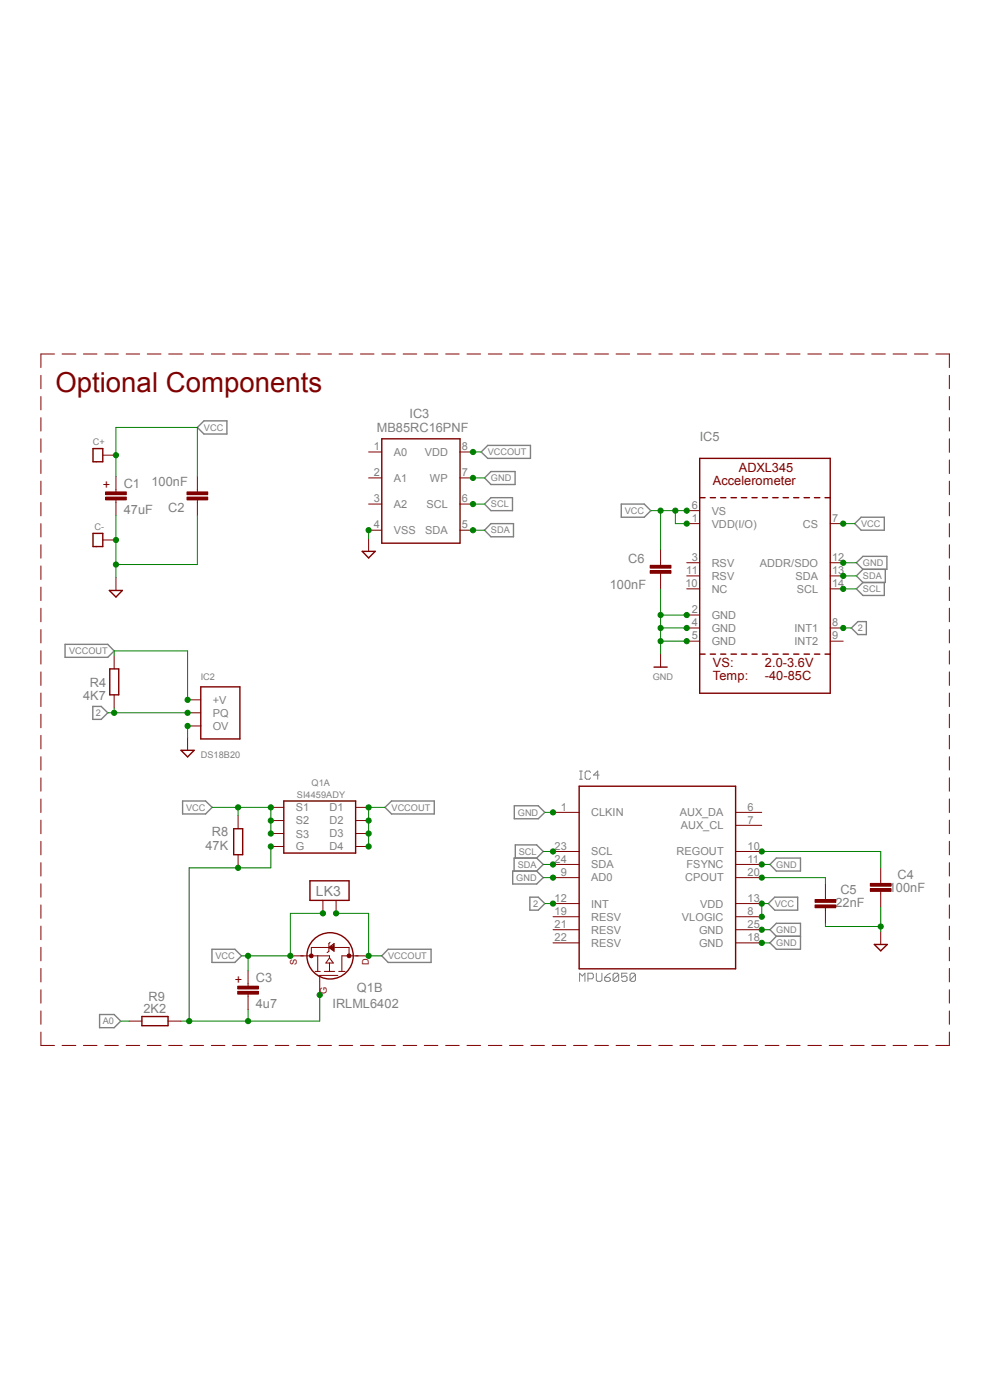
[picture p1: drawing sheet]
<svg xmlns="http://www.w3.org/2000/svg" width="210mm" height="297mm" viewBox="0 0 210 297" stroke-linecap="round" stroke-linejoin="round" font-family="sans-serif">
<g fill="none" stroke="#808080" stroke-width=".21">
<path d="M122.9 165.3h.6M122.9 163.6h.6M123.2 163.6v1.7M125.3 163.9l-.3-.3h-.6l-.3 .3v1.1l.3 .3h.6l.3-.3M127.1 164.4h-1.2l.9-.8v1.7M122.9 208.2v-1.7l.6 .6 .6-.6v1.7M124.7 207.6h.9l.3-.3v-.5l-.3-.3h-.9v1.7M126.5 206.5v1.4l.3 .3h.6l.3-.3v-1.4M128.3 207.3h.9l.3 .3v.3l-.3 .3h-.6l-.3-.3zM129.5 206.5l-.6 .3-.6 .5M131.2 206.8l-.3-.3h-.6l-.3 .3v1.1M131.2 206.8v1.1l-.3 .3h-.6l-.3-.3"/>
<path d="M131.2 206.8l-1.2 1.1M133 206.5h-1.1v.8l.8-.2 .3 .2v.6l-.3 .3h-.6l-.2-.3M134.8 206.8l-.3-.3h-.6l-.3 .3v1.1M134.8 206.8v1.1l-.3 .3h-.6l-.3-.3M134.8 206.8l-1.2 1.1"/>
</g>
<g fill="none" stroke="#808080" stroke-width=".3">
<path d="M41.9 90.7l1.4-1.4h4.8v2.8h-4.8zM103.5 94.5h9v2.7h-9l-1.4-1.3zM102.8 101.4l1.3-1.4h5.2v2.8h-5.2zM102.8 106.9l1.3-1.3h4.6v2.7h-4.6zM104.1 111.1h4.8v2.8h-4.8l-1.3-1.4zM131.8 106.9h4.9l1.3 1.4-1.3 1.4h-4.9zM181.7 119.4l1.3-1.4h5.1v2.8h-5.1zM182.7 109.7h4.9v2.8h-4.9l-1.4-1.4zM13.8 136.7h9.1l1.3 1.4-1.3 1.3h-9.1zM180.6 133.2l1.4-1.3h1.8v2.7h-1.8zM183 123.6l-1.3 1.3 1.3 1.4h4.6v-2.7M183 120.8l-1.3 1.4 1.3 1.4"/>
<path d="M187.8 120.8v2.8h-4.8M19.7 149.9h1.8l1.4 1.3-1.4 1.4h-1.8zM38.7 169.9h4.9l1.4 1.4-1.4 1.4h-4.9zM81.7 171.3l1.4-1.4h9v2.8h-9zM109.1 170.9h5.1l1.4 1.4-1.4 1.4h-5.1zM108.8 184.8h5l1.4 1.4-1.4 1.3h-5zM109.3 182v-2.8h4.5l1.4 1.4-1.4 1.4M112.4 190.3h1.8l1.4 1.4-1.4 1.4h-1.8zM113.8 182h-4.7v2.8M113.8 182l1.4 1.4-1.4 1.4M163 191.7l1.3-1.4h4.9v2.8h-4.9zM163.3 197.2l1.4-1.3h5.1v5.5h-5.1l-1.4-1.4 1.4-1.4z"/>
<path d="M163.3 183.4l1.4-1.4h5.1v2.8h-5.1zM164.7 198.6h5.1M21.1 215.2h3.1l1.4 1.4-1.4 1.4h-3.1zM45 201.4h4.8l1.4 1.4-1.4 1.4h-4.8zM82.3 201.4h9.1v2.8h-9.1l-1.3-1.4z"/>
</g>
<g fill="none" stroke="#800000" stroke-width=".21">
<path d="M8.7 79.6v2.9M11.6 75.1h-2.9v2.9M13.2 75.1h2.9M17.7 75.1h2.9M22.2 75.1h2.9M26.8 75.1h2.8M31.2 75.1h3M35.8 75.1h2.9M40.3 75.1h2.9M44.8 75.1h2.9M49.3 75.1h2.9M53.8 75.1h2.9"/>
<path d="M58.4 75.1h2.9M62.9 75.1h2.9M67.4 75.1h2.9M71.9 75.1h2.9M76.5 75.1h2.8M81 75.1h2.9M85.5 75.1h2.9M90 75.1h2.9M94.5 75.1h2.9M99.1 75.1h2.8M103.6 75.1h2.9M108.1 75.1h2.9"/>
<path d="M112.6 75.1h2.9M117.1 75.1h2.9M121.7 75.1h2.8M126.2 75.1h2.9M130.7 75.1h2.9M135.2 75.1h2.9M139.7 75.1h2.9M144.2 75.1h3M148.8 75.1h2.8M153.3 75.1h2.9M157.8 75.1h2.9M162.3 75.1h2.9"/>
<path d="M166.8 75.1h2.9M171.4 75.1h2.8M175.9 75.1h2.9M180.4 75.1h2.9M184.9 75.1h2.9M189.4 75.1h2.9M194 75.1h2.8M198.5 75.1h2.9v2.9M201.4 79.6v2.9M8.7 84.1v2.9M8.7 88.6v2.8M8.7 93.1v2.9"/>
<path d="M8.7 97.6v2.9M78.2 95.9h2.8M97.6 95.9h2.7M201.4 84.1v2.9M201.4 88.6v2.8M201.4 93.1v2.9M201.4 97.6v2.9M8.7 102.1v2.8M8.7 106.6v2.8M8.7 111.1v2.8M8.7 115.6v2.8M41.9 103.8v.6"/>
<path d="M41.9 106v.6M78.2 101.4h2.8M78.2 106.9h2.8M78.2 112.5h2.8M97.6 101.4h2.7M97.6 106.9h2.7M97.6 112.5h2.7M201.4 102.1v2.8M201.4 106.6v2.8M201.4 111.1v2.8M201.4 115.6v2.8M8.7 120.1v2.8"/>
<path d="M8.7 124.5v2.9M8.7 129v2.9M8.7 133.6v2.8M8.7 138v2.9M201.4 120.1v2.8M201.4 124.5v2.9M201.4 129v2.9M201.4 133.6v2.8M201.4 138v2.9M8.7 142.5v2.9M8.7 147v2.9M8.7 151.5v2.9"/>
<path d="M8.7 156v2.9M201.4 142.5v2.9M201.4 147v2.9M201.4 151.5v2.9M201.4 156v2.9M8.7 160.5v2.9M8.7 165v2.9M8.7 169.5v2.9M8.7 174v2.9M8.7 178.5v2.9M201.4 160.5v2.9M201.4 165v2.9"/>
<path d="M201.4 169.5v2.9M201.4 174v2.9M201.4 178.5v2.9M8.7 183v2.8M8.7 187.5v2.8M8.7 192v2.8M8.7 196.5v2.8M201.4 183v2.8M201.4 187.5v2.8M201.4 192v2.8M201.4 196.5v2.8M8.7 218.9v2.9h2.9"/>
<path d="M8.7 201v2.8M8.7 205.4v2.9M8.7 210v2.8M8.7 214.5v2.8M201.4 201v2.8M201.4 205.4v2.9M201.4 210v2.8M201.4 214.5v2.8M201.4 218.9v2.9h-2.9M13.2 221.8h2.9M17.7 221.8h2.9M22.2 221.8h2.9"/>
<path d="M26.8 221.8h2.8M31.2 221.8h3M35.8 221.8h2.9M40.3 221.8h2.9M44.8 221.8h2.9M49.3 221.8h2.9M53.8 221.8h2.9M58.4 221.8h2.9M62.9 221.8h2.9M67.4 221.8h2.9M71.9 221.8h2.9M76.5 221.8h2.8"/>
<path d="M81 221.8h2.9M85.5 221.8h2.9M90 221.8h2.9M94.5 221.8h2.9M99.1 221.8h2.8M103.6 221.8h2.9M108.1 221.8h2.9M112.6 221.8h2.9M117.1 221.8h2.9M121.7 221.8h2.8M126.2 221.8h2.9M130.7 221.8h2.9"/>
<path d="M135.2 221.8h2.9M139.7 221.8h2.9M144.2 221.8h3M148.8 221.8h2.8M153.3 221.8h2.9M157.8 221.8h2.9M162.3 221.8h2.9M166.8 221.8h2.9M171.4 221.8h2.8M175.9 221.8h2.9M180.4 221.8h2.9M184.9 221.8h2.9"/>
<path d="M189.4 221.8h2.9M194 221.8h2.8"/>
</g>
<path d="M81 93.1h16.6v22.1h-16.6z" fill="none" stroke="#800000" stroke-width=".3"/>
<path d="M39.7 105.5h4.4v.5h-4.4z" fill-rule="evenodd" fill="#800000"/>
<path d="M39.7 105.5h4.4v.5h-4.4z" fill="none" stroke="#800000" stroke-width=".21"/>
<path d="M39.7 104.4h4.4v.5h-4.4z" fill-rule="evenodd" fill="#800000"/>
<g fill="none" stroke="#800000" stroke-width=".21">
<path d="M24.6 103.8v.6M24.6 106v.6M39.7 104.4h4.4v.5h-4.4zM41.9 101v2.8M41.9 106.6v2.7M78.2 114.2v2.8M24.2 139.1v2.8M24.6 122.5v2.8M24.2 147.4v2.8M39.8 151.2h2.8M39.8 154h2.8M39.8 148.5h2.8"/>
<path d="M39.8 156.4v2.8"/>
</g>
<path d="M76.8 117h2.8l-1.4 1.4zM23.2 125.3h2.8l-1.4 1.4zM23.3 141.9h1.9v5.5h-1.9zM38.4 159.2h2.8l-1.4 1.4zM42.6 145.7h8.3v11.1h-8.3z" fill="none" stroke="#800000" stroke-width=".3"/>
<path d="M22.4 105.5h4.4v.5h-4.4z" fill-rule="evenodd" fill="#800000"/>
<path d="M22.4 105.5h4.4v.5h-4.4z" fill="none" stroke="#800000" stroke-width=".21"/>
<path d="M22.4 104.4h4.4v.5h-4.4z" fill-rule="evenodd" fill="#800000"/>
<g fill="none" stroke="#800000" stroke-width=".21">
<path d="M21.8 96.6h2.8M21.8 114.6h2.8M22.4 104.4h4.4v.5h-4.4zM24.6 101v2.8M24.6 106.6v2.7M70 199.9l-.2 .3v1.6l-.4 .3M63.8 202.8h6.1v.4M66.8 206.1h1.1M67.4 202.8v3.3M68.8 206.1h2.2M69.6 201h-3.6v1.8M69.8 201l1.1-.8v1.6z"/>
<path d="M69.9 203.2l.8 1.1h-1.6zM69.9 204.3v1.8M71 201h3v1.8M71.7 206.9h-3.9v1.4M71.8 206.1h1.4M76 202.8h-3.5v3.3"/>
</g>
<g fill="none" stroke="#800000" stroke-width=".3">
<path d="M19.7 95.2h2.1v2.8h-2.1zM19.7 113.2h2.1v2.8h-2.1z"/>
<circle cx="70" cy="202.8" r="4.9"/>
</g>
<path d="M69.8 201h.2M70.7 201l-.3 .1" fill="none" stroke="#800000" stroke-width=".25"/>
<path d="M70.3 200.7l-.1 .1M70.4 200.7v.7l-.4-.4 .4 .1M70.7 200.4v1.1" fill="none" stroke="#800000" stroke-width=".34"/>
<circle cx="74" cy="202.8" r=".42" fill="#800000"/>
<circle cx="74" cy="202.8" r=".42" fill="none" stroke="#800000" stroke-width=".21"/>
<circle cx="66" cy="202.8" r=".42" fill="#800000"/>
<g fill="none" stroke="#800000" stroke-width=".21">
<path d="M50.5 173v2.8M57.4 171.3h2.8M57.4 174.1h2.8M57.4 176.8h2.8M57.4 179.6h2.8M75.4 171.3h2.8M75.4 174.1h2.8M75.4 176.8h2.8M75.4 179.6h2.8M50.5 181.3v2.8M68.5 191v2.8M71.3 191v2.8"/>
<path d="M52.6 208.7v.5M52.6 210.9v.5M61.6 202.8h2.7M67.8 208.3v2.8M75.4 202.8h2.8"/>
<circle cx="66" cy="202.8" r=".42"/>
</g>
<path d="M49.6 175.8h1.9v5.5h-1.9zM60.2 169.9h15.2v11.1h-15.2zM65.7 186.9h8.3v4.1h-8.3z" fill="none" stroke="#800000" stroke-width=".3"/>
<path d="M50.4 210.3h4.4v.6h-4.4z" fill-rule="evenodd" fill="#800000"/>
<path d="M50.4 210.3h4.4v.6h-4.4z" fill="none" stroke="#800000" stroke-width=".21"/>
<path d="M50.4 209.2h4.4v.6h-4.4z" fill-rule="evenodd" fill="#800000"/>
<g fill="none" stroke="#800000" stroke-width=".21">
<path d="M117.3 172.3h5.6M156 172.3h5.6M156 175.1h5.6M117.3 194.5h5.6M117.3 186.2h5.6M117.3 180.6h5.6M117.3 183.4h5.6M117.3 191.7h5.6M117.3 197.2h5.6M156 194.5h5.6M156 186.2h5.6M156 180.6h5.6"/>
<path d="M156 183.4h5.6M156 191.7h5.6M156 197.2h5.6M186.8 186.9v.5M186.8 189.1v.5M27.3 216.6h2.8M35.6 216.6h2.8M50.4 209.2h4.4v.6h-4.4zM52.6 205.9v2.8M52.6 211.4v2.8M117.3 200h5.6M156 200h5.6"/>
</g>
<path d="M122.9 166.8h33.1v38.7h-33.1zM30.1 215.6h5.5v2h-5.5z" fill="none" stroke="#800000" stroke-width=".3"/>
<path d="M184.6 188.5h4.4v.6h-4.4z" fill-rule="evenodd" fill="#800000"/>
<path d="M184.6 188.5h4.4v.6h-4.4z" fill="none" stroke="#800000" stroke-width=".21"/>
<path d="M184.6 187.4h4.4v.6h-4.4z" fill-rule="evenodd" fill="#800000"/>
<path d="M175.1 190.3v.6M175.1 192.5v.6M184.6 187.4h4.4v.6h-4.4zM186.8 184.1v2.8M186.8 189.6v2.8M186.8 197.6v2.8" fill="none" stroke="#800000" stroke-width=".21"/>
<path d="M185.5 200.4h2.7l-1.4 1.3z" fill="none" stroke="#800000" stroke-width=".3"/>
<path d="M172.9 192h4.4v.6h-4.4z" fill-rule="evenodd" fill="#800000"/>
<path d="M172.9 192h4.4v.6h-4.4z" fill="none" stroke="#800000" stroke-width=".21"/>
<path d="M172.9 190.8h4.4v.6h-4.4z" fill-rule="evenodd" fill="#800000"/>
<g fill="none" stroke="#800000" stroke-width=".21">
<path d="M140.1 119.4v.6M145.7 111.1h2.7M145.7 119.4h2.7M145.7 108.3h2.7M176.1 111.1h2.8M176.1 119.4h2.8M140.1 121.6v.6M140.1 138.8v2.7M145.7 130.5h2.7M145.7 133.2h2.7M145.7 136h2.7M145.7 124.9h2.7"/>
<path d="M145.7 122.2h2.7M176.1 133.2h2.8M176.1 136h2.8M176.1 124.9h2.8M176.1 122.2h2.8M172.9 190.8h4.4v.6h-4.4zM175.1 187.5v2.8M175.1 193.1v2.8"/>
</g>
<g fill="none" stroke="#800000" stroke-width=".3">
<path d="M148.4 97.2h27.7v49.9h-27.7zM148.4 105.6h1.2M150.7 105.6h1.1M152.9 105.6h1.1M155.1 105.6h1.1M157.3 105.6h1.1M159.5 105.6h1.1M161.7 105.6h1.1M163.9 105.6h1.2M166.1 105.6h1.2M168.4 105.6h1.1M170.6 105.6h1.1"/>
<path d="M172.8 105.6h1.1M175 105.6h1.1M148.4 138.8h1.2M150.7 138.8h1.1M152.9 138.8h1.1M155.1 138.8h1.1M157.3 138.8h1.1M159.5 138.8h1.1M161.7 138.8h1.1M163.9 138.8h1.2M166.1 138.8h1.2M168.4 138.8h1.1"/>
<path d="M170.6 138.8h1.1M172.8 138.8h1.1M175 138.8h1.1M138.7 141.5h2.8"/>
</g>
<path d="M137.9 121h4.4v.6h-4.4z" fill-rule="evenodd" fill="#800000"/>
<path d="M137.9 121h4.4v.6h-4.4z" fill="none" stroke="#800000" stroke-width=".21"/>
<path d="M137.9 119.9h4.4v.6h-4.4z" fill-rule="evenodd" fill="#800000"/>
<path d="M137.9 119.9h4.4v.6h-4.4zM140.1 116.6v2.8M140.1 122.2v2.7" fill="none" stroke="#800000" stroke-width=".21"/>
<path d="M100.3 101.4h2.5" fill="none" stroke="#008000" stroke-width=".21"/>
<circle cx="100.3" cy="101.4" r=".55" fill="#008000"/>
<g fill="none" stroke="#008000" stroke-width=".21">
<path d="M78.2 112.5v1.7"/>
<circle cx="100.3" cy="101.4" r=".55"/>
</g>
<circle cx="78.2" cy="112.5" r=".55" fill="#008000"/>
<g fill="none" stroke="#008000" stroke-width=".21">
<path d="M41.9 109.3v10.5h-17.3"/>
<circle cx="78.2" cy="112.5" r=".55"/>
</g>
<circle cx="24.6" cy="119.8" r=".55" fill="#008000"/>
<g fill="none" stroke="#008000" stroke-width=".21">
<path d="M24.6 114.6v7.9"/>
<circle cx="24.6" cy="119.8" r=".55"/>
</g>
<circle cx="24.6" cy="114.6" r=".55" fill="#008000"/>
<g fill="none" stroke="#008000" stroke-width=".21">
<path d="M24.6 109.3v5.3M39.8 154v2.4"/>
<circle cx="24.6" cy="114.6" r=".55"/>
</g>
<circle cx="39.8" cy="154" r=".55" fill="#008000"/>
<g fill="none" stroke="#008000" stroke-width=".21">
<path d="M161.6 200h1.7"/>
<circle cx="39.8" cy="154" r=".55"/>
</g>
<circle cx="161.6" cy="200" r=".55" fill="#008000"/>
<g fill="none" stroke="#008000" stroke-width=".21">
<path d="M161.6 197.2h1.7"/>
<circle cx="161.6" cy="200" r=".55"/>
</g>
<circle cx="161.6" cy="197.2" r=".55" fill="#008000"/>
<g fill="none" stroke="#008000" stroke-width=".21">
<path d="M115.6 172.3h1.7"/>
<circle cx="161.6" cy="197.2" r=".55"/>
</g>
<circle cx="117.3" cy="172.3" r=".55" fill="#008000"/>
<g fill="none" stroke="#008000" stroke-width=".21">
<path d="M175.1 196.6h11.7M186.8 192.4v5.2"/>
<circle cx="117.3" cy="172.3" r=".55"/>
</g>
<circle cx="186.8" cy="196.6" r=".55" fill="#008000"/>
<g fill="none" stroke="#008000" stroke-width=".21">
<path d="M161.6 183.4h1.7M175.1 195.9v.7"/>
<circle cx="186.8" cy="196.6" r=".55"/>
</g>
<circle cx="161.6" cy="183.4" r=".55" fill="#008000"/>
<g fill="none" stroke="#008000" stroke-width=".21">
<path d="M140.1 136h5.6M140.1 133.2h5.6M145.7 130.5h-5.6v8.3"/>
<circle cx="161.6" cy="183.4" r=".55"/>
</g>
<circle cx="140.1" cy="136" r=".55" fill="#008000"/>
<circle cx="140.1" cy="136" r=".55" fill="none" stroke="#008000" stroke-width=".21"/>
<circle cx="140.1" cy="133.2" r=".55" fill="#008000"/>
<circle cx="140.1" cy="133.2" r=".55" fill="none" stroke="#008000" stroke-width=".21"/>
<circle cx="145.7" cy="130.5" r=".55" fill="#008000"/>
<circle cx="145.7" cy="130.5" r=".55" fill="none" stroke="#008000" stroke-width=".21"/>
<circle cx="145.7" cy="133.2" r=".55" fill="#008000"/>
<circle cx="145.7" cy="133.2" r=".55" fill="none" stroke="#008000" stroke-width=".21"/>
<circle cx="145.7" cy="136" r=".55" fill="#008000"/>
<g fill="none" stroke="#008000" stroke-width=".21">
<path d="M140.1 124.9v5.6"/>
<circle cx="145.7" cy="136" r=".55"/>
</g>
<circle cx="140.1" cy="130.5" r=".55" fill="#008000"/>
<g fill="none" stroke="#008000" stroke-width=".21">
<path d="M178.9 119.4h2.8"/>
<circle cx="140.1" cy="130.5" r=".55"/>
</g>
<circle cx="178.9" cy="119.4" r=".55" fill="#008000"/>
<g fill="none" stroke="#008000" stroke-width=".21">
<path d="M115.2 186.2h2.1"/>
<circle cx="178.9" cy="119.4" r=".55"/>
</g>
<circle cx="117.3" cy="186.2" r=".55" fill="#008000"/>
<g fill="none" stroke="#008000" stroke-width=".21">
<path d="M24.6 101v-10.3h17.3v10.3"/>
<circle cx="117.3" cy="186.2" r=".55"/>
</g>
<circle cx="24.6" cy="96.6" r=".55" fill="#008000"/>
<g fill="none" stroke="#008000" stroke-width=".21">
<path d="M51.2 202.8h10.4M52.6 202.8v3.1"/>
<circle cx="24.6" cy="96.6" r=".55"/>
</g>
<circle cx="52.6" cy="202.8" r=".55" fill="#008000"/>
<circle cx="52.6" cy="202.8" r=".55" fill="none" stroke="#008000" stroke-width=".21"/>
<circle cx="61.6" cy="202.8" r=".55" fill="#008000"/>
<g fill="none" stroke="#008000" stroke-width=".21">
<path d="M68.5 193.8h-6.9v9"/>
<circle cx="61.6" cy="202.8" r=".55"/>
</g>
<circle cx="68.5" cy="193.8" r=".55" fill="#008000"/>
<g fill="none" stroke="#008000" stroke-width=".21">
<path d="M45 171.3h12.4v5.5"/>
<circle cx="68.5" cy="193.8" r=".55"/>
</g>
<circle cx="57.4" cy="176.8" r=".55" fill="#008000"/>
<circle cx="57.4" cy="176.8" r=".55" fill="none" stroke="#008000" stroke-width=".21"/>
<circle cx="57.4" cy="174.1" r=".55" fill="#008000"/>
<circle cx="57.4" cy="174.1" r=".55" fill="none" stroke="#008000" stroke-width=".21"/>
<circle cx="57.4" cy="171.3" r=".55" fill="#008000"/>
<g fill="none" stroke="#008000" stroke-width=".21">
<path d="M50.5 171.3v1.7"/>
<circle cx="57.4" cy="171.3" r=".55"/>
</g>
<circle cx="50.5" cy="171.3" r=".55" fill="#008000"/>
<g fill="none" stroke="#008000" stroke-width=".21">
<path d="M161.6 191.7h1.4"/>
<circle cx="50.5" cy="171.3" r=".55"/>
</g>
<circle cx="161.6" cy="191.7" r=".55" fill="#008000"/>
<g fill="none" stroke="#008000" stroke-width=".21">
<path d="M161.6 191.7v2.8"/>
<circle cx="161.6" cy="191.7" r=".55"/>
</g>
<circle cx="161.6" cy="194.5" r=".55" fill="#008000"/>
<g fill="none" stroke="#008000" stroke-width=".21">
<path d="M138 108.3h7.7M143.3 108.3v2.8h2.4"/>
<circle cx="161.6" cy="194.5" r=".55"/>
</g>
<circle cx="143.3" cy="108.3" r=".55" fill="#008000"/>
<circle cx="143.3" cy="108.3" r=".55" fill="none" stroke="#008000" stroke-width=".21"/>
<circle cx="145.7" cy="108.3" r=".55" fill="#008000"/>
<circle cx="145.7" cy="108.3" r=".55" fill="none" stroke="#008000" stroke-width=".21"/>
<circle cx="145.7" cy="111.1" r=".55" fill="#008000"/>
<g fill="none" stroke="#008000" stroke-width=".21">
<path d="M140.1 108.3v8.3"/>
<circle cx="145.7" cy="111.1" r=".55"/>
</g>
<circle cx="140.1" cy="108.3" r=".55" fill="#008000"/>
<g fill="none" stroke="#008000" stroke-width=".21">
<path d="M178.9 111.1h2.4"/>
<circle cx="140.1" cy="108.3" r=".55"/>
</g>
<circle cx="178.9" cy="111.1" r=".55" fill="#008000"/>
<g fill="none" stroke="#008000" stroke-width=".21">
<path d="M100.3 112.5h2.5"/>
<circle cx="178.9" cy="111.1" r=".55"/>
</g>
<circle cx="100.3" cy="112.5" r=".55" fill="#008000"/>
<g fill="none" stroke="#008000" stroke-width=".21">
<path d="M115.2 183.4h2.1"/>
<circle cx="100.3" cy="112.5" r=".55"/>
</g>
<circle cx="117.3" cy="183.4" r=".55" fill="#008000"/>
<g fill="none" stroke="#008000" stroke-width=".21">
<path d="M178.9 122.2h2.8"/>
<circle cx="117.3" cy="183.4" r=".55"/>
</g>
<circle cx="178.9" cy="122.2" r=".55" fill="#008000"/>
<g fill="none" stroke="#008000" stroke-width=".21">
<path d="M100.3 106.9h2.5"/>
<circle cx="178.9" cy="122.2" r=".55"/>
</g>
<circle cx="100.3" cy="106.9" r=".55" fill="#008000"/>
<g fill="none" stroke="#008000" stroke-width=".21">
<path d="M115.2 180.6h2.1"/>
<circle cx="100.3" cy="106.9" r=".55"/>
</g>
<circle cx="117.3" cy="180.6" r=".55" fill="#008000"/>
<g fill="none" stroke="#008000" stroke-width=".21">
<path d="M178.9 124.9h2.8"/>
<circle cx="117.3" cy="180.6" r=".55"/>
</g>
<circle cx="178.9" cy="124.9" r=".55" fill="#008000"/>
<g fill="none" stroke="#008000" stroke-width=".21">
<path d="M22.9 151.2h16.9M24.2 150.2v1M25.6 216.6h1.7"/>
<circle cx="178.9" cy="124.9" r=".55"/>
</g>
<circle cx="24.2" cy="151.2" r=".55" fill="#008000"/>
<circle cx="24.2" cy="151.2" r=".55" fill="none" stroke="#008000" stroke-width=".21"/>
<circle cx="39.8" cy="151.2" r=".55" fill="#008000"/>
<g fill="none" stroke="#008000" stroke-width=".21">
<path d="M115.6 191.7h1.7"/>
<circle cx="39.8" cy="151.2" r=".55"/>
</g>
<circle cx="117.3" cy="191.7" r=".55" fill="#008000"/>
<g fill="none" stroke="#008000" stroke-width=".21">
<path d="M178.9 133.2h1.7"/>
<circle cx="117.3" cy="191.7" r=".55"/>
</g>
<circle cx="178.9" cy="133.2" r=".55" fill="#008000"/>
<g fill="none" stroke="#008000" stroke-width=".21">
<path d="M81.7 171.3h-3.5v8.3"/>
<circle cx="178.9" cy="133.2" r=".55"/>
</g>
<circle cx="78.2" cy="171.3" r=".55" fill="#008000"/>
<circle cx="78.2" cy="171.3" r=".55" fill="none" stroke="#008000" stroke-width=".21"/>
<circle cx="78.2" cy="174.1" r=".55" fill="#008000"/>
<circle cx="78.2" cy="174.1" r=".55" fill="none" stroke="#008000" stroke-width=".21"/>
<circle cx="78.2" cy="176.8" r=".55" fill="#008000"/>
<circle cx="78.2" cy="176.8" r=".55" fill="none" stroke="#008000" stroke-width=".21"/>
<circle cx="78.2" cy="179.6" r=".55" fill="#008000"/>
<circle cx="78.2" cy="179.6" r=".55" fill="none" stroke="#008000" stroke-width=".21"/>
<circle cx="78.2" cy="202.8" r=".55" fill="#008000"/>
<g fill="none" stroke="#008000" stroke-width=".21">
<path d="M71.3 193.8h6.9v9h2.8"/>
<circle cx="78.2" cy="202.8" r=".55"/>
</g>
<circle cx="71.3" cy="193.8" r=".55" fill="#008000"/>
<g fill="none" stroke="#008000" stroke-width=".21">
<path d="M24.2 139.1v-1h15.6v10.4"/>
<circle cx="71.3" cy="193.8" r=".55"/>
</g>
<circle cx="39.8" cy="148.5" r=".55" fill="#008000"/>
<g fill="none" stroke="#008000" stroke-width=".21">
<path d="M100.3 95.9h1.8"/>
<circle cx="39.8" cy="148.5" r=".55"/>
</g>
<circle cx="100.3" cy="95.9" r=".55" fill="#008000"/>
<circle cx="100.3" cy="95.9" r=".55" fill="none" stroke="#008000" stroke-width=".21"/>
<circle cx="67.8" cy="211.1" r=".55" fill="#008000"/>
<g fill="none" stroke="#008000" stroke-width=".21">
<path d="M57.4 179.6v4.5h-17.3v32.5M52.6 214.2v2.4h-14.2M67.8 211.1v5.5"/>
<circle cx="67.8" cy="211.1" r=".55"/>
</g>
<circle cx="40.1" cy="216.6" r=".55" fill="#008000"/>
<circle cx="40.1" cy="216.6" r=".55" fill="none" stroke="#008000" stroke-width=".21"/>
<circle cx="57.4" cy="179.6" r=".55" fill="#008000"/>
<circle cx="57.4" cy="179.6" r=".55" fill="none" stroke="#008000" stroke-width=".21"/>
<circle cx="50.5" cy="184.1" r=".55" fill="#008000"/>
<g fill="none" stroke="#008000" stroke-width=".21">
<path d="M52.6 216.6h15.2"/>
<circle cx="50.5" cy="184.1" r=".55"/>
</g>
<circle cx="52.6" cy="216.6" r=".55" fill="#008000"/>
<g fill="none" stroke="#008000" stroke-width=".21">
<path d="M161.6 180.6h25.2v3.5"/>
<circle cx="52.6" cy="216.6" r=".55"/>
</g>
<circle cx="161.6" cy="180.6" r=".55" fill="#008000"/>
<g fill="none" stroke="#008000" stroke-width=".21">
<path d="M161.6 186.2h13.5v1.3"/>
<circle cx="161.6" cy="180.6" r=".55"/>
</g>
<circle cx="161.6" cy="186.2" r=".55" fill="#008000"/>
<circle cx="161.6" cy="186.2" r=".55" fill="none" stroke="#008000" stroke-width=".21"/>
<text font-size="5.8" fill="#800000" x="11.8" y="83.1">Optional Components</text>
<text font-size="3" fill="#808080" x="67" y="190">LK3</text>
<g font-size="2.7" fill="#808080">
<text x="86.9" y="88.6">IC3</text>
<text x="79.9" y="91.7">MB85RC16PNF</text>
<text x="148.4" y="93.6">IC5</text>
<text x="26.2" y="103.4">C1</text>
<text x="32.1" y="103.1">100nF</text>
<text x="26.2" y="109">47uF</text>
<text x="35.7" y="108.6">C2</text>
<text x="133.3" y="119.3">C6</text>
<text x="129.3" y="124.9">100nF</text>
<text x="17.7" y="148.5">4K7</text>
<text x="19" y="145.8">R4</text>
<text x="45" y="177.3">R8</text>
<text x="43.6" y="180.4">47K</text>
<text x="178.3" y="189.6">C5</text>
<text x="188.5" y="189.2">100nF</text>
<text x="190.4" y="186.5">C4</text>
<text x="177.2" y="192.3">22nF</text>
<text x="54.3" y="208.2">C3</text>
<text x="30.4" y="215">2K2</text>
<text x="31.5" y="212.3">R9</text>
<text x="54.3" y="213.8">4u7</text>
<text x="70.5" y="213.8">IRLML6402</text>
<text x="75.7" y="210.4">Q1B</text>
</g>
<g font-size="2.7" fill="#800000">
<text x="156.7" y="100">ADXL345</text>
<text x="21.8" y="103.8">+</text>
<text x="151.2" y="102.8">Accelerometer</text>
<text x="151.2" y="141.5">VS:</text>
<text x="162.3" y="141.5">2.0-3.6V</text>
<text x="151.2" y="144.3">Temp:</text>
<text x="162.3" y="144.3">-40-85C</text>
<text x="49.8" y="208.7">+</text>
</g>
<g font-size="2.3" fill="#808080">
<text x="79.3" y="95.5">1</text>
<text x="98" y="95.5">8</text>
<text x="79.3" y="101">2</text>
<text x="83.5" y="96.7">A0</text>
<text x="90.1" y="96.7">VDD</text>
<text x="98" y="101">7</text>
<text x="79.3" y="106.6">3</text>
<text x="83.5" y="102.2">A1</text>
<text x="83.5" y="107.8">A2</text>
<text x="90.5" y="107.8">SCL</text>
<text x="91.2" y="102.2">WP</text>
<text x="98" y="106.6">6</text>
<text x="146.7" y="108">6</text>
<text x="79.3" y="112.1">4</text>
<text x="83.5" y="113.3">VSS</text>
<text x="90.2" y="113.3">SDA</text>
<text x="98" y="112.1">5</text>
<text x="146.7" y="110.7">1</text>
<text x="151" y="111.9">VDD(I/O)</text>
<text x="151" y="109.2">VS</text>
<text x="170.3" y="111.9">CS</text>
<text x="176.5" y="110.7">7</text>
<text x="146.7" y="119">3</text>
<text x="176.5" y="119">12</text>
<text x="145.4" y="124.5">10</text>
<text x="145.6" y="121.8">11</text>
<text x="151" y="120.2">RSV</text>
<text x="151" y="125.8">NC</text>
<text x="151" y="123">RSV</text>
<text x="161.2" y="120.2">ADDR/SDO</text>
<text x="168.7" y="123">SDA</text>
<text x="169" y="125.8">SCL</text>
<text x="176.5" y="121.8">13</text>
<text x="176.5" y="124.5">14</text>
<text x="146.7" y="130.1">2</text>
<text x="151" y="131.3">GND</text>
<text x="146.7" y="132.8">4</text>
<text x="146.7" y="135.6">5</text>
<text x="151" y="134.1">GND</text>
<text x="151" y="136.8">GND</text>
<text x="168.5" y="134.1">INT1</text>
<text x="168.5" y="136.8">INT2</text>
<text x="176.5" y="132.8">8</text>
<text x="176.5" y="135.6">9</text>
<text x="45.1" y="149.3">+V</text>
<text x="45.1" y="152.1">PQ</text>
<text x="45.1" y="154.8">OV</text>
<text x="62.8" y="172.1">S1</text>
<text x="69.9" y="172.1">D1</text>
<text x="119" y="172">1</text>
<text x="125.4" y="173.1">CLKIN</text>
<text x="144.2" y="173.1">AUX_DA</text>
<text x="158.6" y="172">6</text>
<text x="62.8" y="174.9">S2</text>
<text x="62.8" y="177.7">S3</text>
<text x="69.9" y="177.6">D3</text>
<text x="69.9" y="174.9">D2</text>
<text x="144.4" y="175.9">AUX_CL</text>
<text x="158.6" y="174.7">7</text>
<text x="62.8" y="180.4">G</text>
<text x="69.9" y="180.4">D4</text>
<text x="117.6" y="180.3">23</text>
<text x="117.6" y="183">24</text>
<text x="119" y="185.8">9</text>
<text x="125.4" y="181.5">SCL</text>
<text x="125.4" y="184.2">SDA</text>
<text x="143.5" y="181.4">REGOUT</text>
<text x="145.6" y="184.2">FSYNC</text>
<text x="158.6" y="180.3">10</text>
<text x="158.6" y="183">11</text>
<text x="158.6" y="185.8">20</text>
<text x="117.6" y="191.3">12</text>
<text x="125.4" y="187">AD0</text>
<text x="145.3" y="187">CPOUT</text>
<text x="158.6" y="191.3">13</text>
<text x="117.6" y="194.1">19</text>
<text x="117.6" y="196.8">21</text>
<text x="125.4" y="192.5">INT</text>
<text x="125.4" y="195.3">RESV</text>
<text x="144.7" y="195.3">VLOGIC</text>
<text x="148.5" y="192.5">VDD</text>
<text x="158.6" y="194.1">8</text>
<text x="158.6" y="196.8">25</text>
<text x="117.6" y="199.6">22</text>
<text x="125.4" y="198.1">RESV</text>
<text x="125.4" y="200.8">RESV</text>
<text x="148.3" y="200.8">GND</text>
<text x="148.3" y="198.1">GND</text>
<text x="158.6" y="199.6">18</text>
</g>
<g font-size="1.9" fill="#808080">
<text x="19.7" y="94.5">C+</text>
<text x="43.3" y="91.4">VCC</text>
<text x="103.5" y="96.6">VCCOUT</text>
<text x="104.1" y="102.1">GND</text>
<text x="104.1" y="107.7">SCL</text>
<text x="20.1" y="112.5">C-</text>
<text x="104.1" y="113.2">SDA</text>
<text x="132.5" y="109.1">VCC</text>
<text x="182.7" y="111.8">VCC</text>
<text x="183" y="120.1">GND</text>
<text x="183" y="122.9">SDA</text>
<text x="183" y="125.6">SCL</text>
<text x="182" y="133.9">2</text>
<text x="14.6" y="138.8">VCCOUT</text>
<text x="42.6" y="144.3">IC2</text>
<text x="138.5" y="144.3">GND</text>
<text x="20.4" y="151.9">2</text>
<text x="42.6" y="160.9">DS18B20</text>
<text x="66.1" y="166.8">Q1A</text>
<text x="39.5" y="172">VCC</text>
<text x="63" y="169.2">SI4459ADY</text>
<text x="83.1" y="172">VCCOUT</text>
<text x="109.9" y="173">GND</text>
<text x="109.8" y="184.1">SDA</text>
<text x="110" y="181.4">SCL</text>
<text x="164.7" y="184.1">GND</text>
<text x="109.5" y="186.9">GND</text>
<text x="113.1" y="192.4">2</text>
<text x="164.3" y="192.4">VCC</text>
<text x="164.7" y="198">GND</text>
<text x="45.7" y="203.5">VCC</text>
<text x="82.3" y="203.5">VCCOUT</text>
<text x="164.7" y="200.7">GND</text>
<text x="21.8" y="217.3">A0</text>
</g>
<g font-size="1.9" fill="#800000">
<text x="63" y="204.6" transform="rotate(-90 63 204.6)">S</text>
<text x="78.2" y="204.7" transform="rotate(-90 78.2 204.7)">D</text>
<text x="69.3" y="210.9" transform="rotate(-90 69.3 210.9)">G</text>
</g>
</svg>
